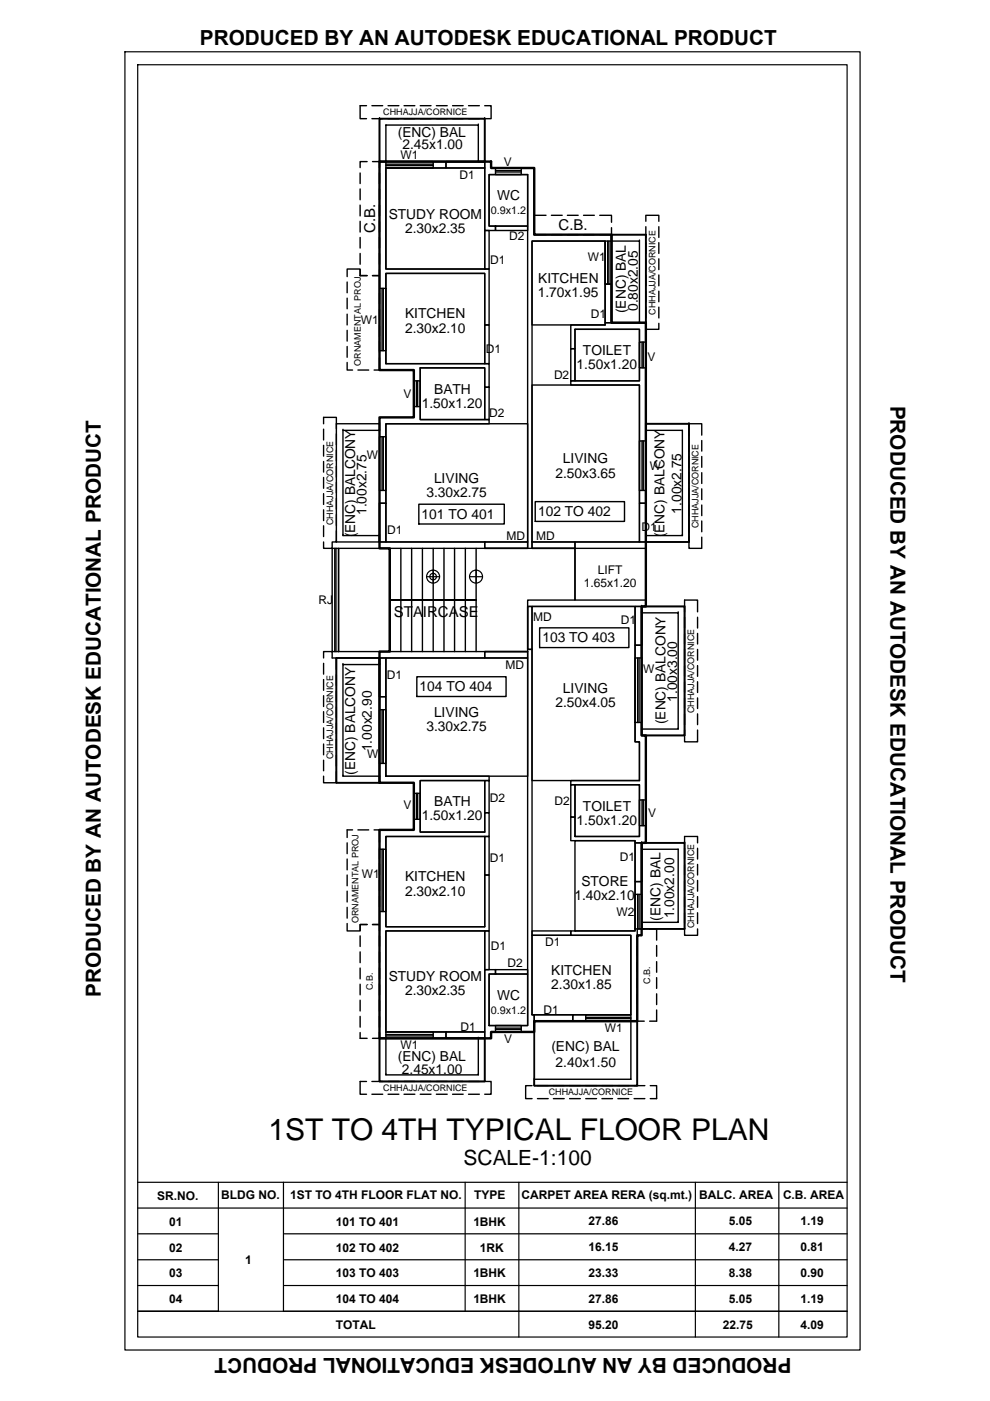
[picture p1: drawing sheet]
<svg xmlns="http://www.w3.org/2000/svg" width="210mm" height="297mm" viewBox="0 0 210 297" stroke-linecap="round" stroke-linejoin="round" font-family="sans-serif">
<!-- layer: DCR_DIMENSION -->
<g fill="none" stroke="#000" stroke-width=".3">
<path d="M80.5 25.2h22.3v9.1h-1.4v-7.8h-19.6v7.8h-1.3zM80.5 25.2h.1M80.5 34.3h.1M81.8 34.3h.1M101.4 26.5h.1M101.4 34.3h.1M102.8 34.3h.1M102.8 25.2h.1M129.7 49.8h7.2v18.6h-1.3v-17.3h-5.9zM129.7 49.8h.1M129.7 51.1h.1M135.6 51.1h.1"/>
<path d="M135.6 68.4h.1M136.9 68.4h.1M71.3 89.8h9.2v1.4h-7.8v22.4h7.8v1.3h-9.2zM72.7 91.2h.1M80.5 91.2h.1M80.5 89.8h.1M136.9 89.8h9.2v25.1h-9.2v-1.3h7.8v-22.4h-7.8zM136.9 89.8h.1M136.9 91.2h.1M146.1 89.8h.1M71.3 114.9h.1M72.7 113.6h.1"/>
<path d="M80.5 114.9h.1M80.5 113.6h.1M88.8 106.9h18.1v4.2h-18.1zM113.5 106.4h18.9v4.1h-18.9zM136.9 113.6h.1M136.9 114.9h.1M144.7 113.6h.1M146.1 114.9h.1M71.3 139.5h9.2v1.4h-7.8v23.7h7.8v1.4h-9.2zM80.5 139.5h.1M82.7 127.2h18.3zM114.4 133.1h18.9v4.2h-18.9z"/>
<path d="M136 128.6h9.1v27.3h-9.1v-1.3h7.8v-24.7h-7.8zM136 128.6h.1M136 129.9h.1M143.8 129.9h.1M145.1 128.6h.1M72.7 140.9h.1M80.5 140.9h.1M88.4 143.5h18.9v4.2h-18.9zM136 154.6h.1M136 155.9h.1M143.8 154.6h.1M71.3 166h.1"/>
<path d="M72.7 164.6h.1M80.5 166h.1M80.5 164.6h.1M136 178.7h9.1v18.2h-9.1v-1.3h7.8v-15.5h-7.8zM136 178.7h.1M145.1 178.7h.1M136 195.6h.1M136 196.9h.1M136 180.1h.1M143.8 195.6h.1M145.1 196.9h.1M133.8 216.5h.1"/>
<path d="M135.1 216.5h.1M80.5 220.1h1.3v7.8h19.6v-7.8h1.4v9.2h-22.3zM80.5 220.1h.1M81.8 227.9h.1M81.8 220.1h.1M101.4 220.1h.1M101.4 227.9h.1M102.8 229.3h.1M102.8 220.1h.1M113.3 228.8h20.5v-12.3h1.3v13.7h-21.8zM113.3 228.8h.1M113.3 230.2h.1"/>
<path d="M135.1 230.2h.1"/>
</g>
<!-- layer: DCR_WINDOW -->
<g fill="none" stroke="#000" stroke-width=".3">
<path d="M81.8 34.3h10v1.3h-10zM81.8 35.1h10M81.8 34.8h10M105.1 35.6h5.4v1.4h-5.4zM105.1 36.5h5.4M105.1 36.2h5.4M128.3 51.1h1.4v9.2h-1.4zM128.8 51.1v9.2M129.1 51.1v9.2M80.5 61.1h1.3v13.3h-1.3zM81 61.1v13.3M81.3 61.1v13.3"/>
<path d="M135.6 72.5h1.3v5.5h-1.3zM136.1 72.5v5.5M136.4 72.5v5.5M80.5 92.6h1.3v11.4h-1.3zM81 92.6v11.4M81.3 92.6v11.4M87.7 80.7h1.4v5.5h-1.4zM88.3 80.7v5.5M88.5 80.7v5.5M135.6 93.5h1.3v10.5h-1.3zM136.1 93.5v10.5M136.4 93.5v10.5"/>
<path d="M70.4 116.3h1.4v21.8h-1.4zM71 116.3v21.8M71.2 116.3v21.8M134.6 139.5h1.4v13.7h-1.4zM135.2 139.5v13.7M135.5 139.5v13.7M80.5 150.5h1.3v11.4h-1.3zM81 150.5v11.4M81.3 150.5v11.4M87.7 168.2h1.4v5.5h-1.4zM88.3 168.2v5.5M88.5 168.2v5.5"/>
<path d="M135.6 169.6h1.3v5.5h-1.3zM136.1 169.6v5.5M136.4 169.6v5.5M80.5 180.1h1.3v13.2h-1.3zM81 180.1v13.2M81.3 180.1v13.2M134.6 189.6h1.4v7.3h-1.4zM135.2 189.6v7.3M135.5 189.6v7.3M81.8 218.8h10v1.3h-10zM81.8 219.6h10M81.8 219.3h10"/>
<path d="M105.1 217.4h5.4v1.4h-5.4zM105.1 218.2h5.4M105.1 218h5.4M124.2 215.2h9.6v1.3h-9.6zM124.2 216h9.6M124.2 215.7h9.6"/>
</g>
<!-- layer: DCR_DOOR -->
<g fill="none" stroke="#000" stroke-width=".3">
<path d="M94.6 34.3h8.2v1.3h-8.2zM102.8 48.9h.9v8.1h-.9zM105.1 47.9h6.8v1h-6.8zM102.8 68.9h.9v8.2h-.9zM121 73.9h.9v6.8h-.9zM128.3 60.3h1.4v8.1h-1.4zM102.8 82.1h.9v6.9h-.9zM80.5 106.7h1.3v8.2h-1.3zM102.8 114.9h9.1v1.4h-9.1zM112.8 114.9h9.1v1.4h-9.1zM135.6 106.7h1.3v8.2h-1.3zM80.5 139.5h1.3v8.2h-1.3z"/>
<path d="M102.8 138.1h9.1v1.4h-9.1zM111.9 128.6h.9v9.1h-.9zM134.6 128.6h1.4v8.2h-1.4zM102.8 165.5h.9v6.8h-.9zM102.8 177.3h.9v8.2h-.9zM121 166.4h.9v6.8h-.9zM134.6 178.7h1.4v8.2h-1.4zM102.8 197.4h.9v8.2h-.9zM112.8 197.4h8.2v.9h-8.2zM94.6 218.8h8.2v1.3h-8.2zM105.1 205.6h6.8v.9h-6.8zM113.3 215.2h8.1v1.3h-8.1z"/>
</g>
<!-- layer: DCR_LIFT -->
<path d="M121.9 116.3h15v10.9h-15z" fill="none" stroke="#000" stroke-width=".3"/>
<!-- layer: DCR_STAIR -->
<path d="M71.8 116.3h50.1v10.9h-10v10.9h-40.1zM82.7 116.3v21.8M85 116.3v21.8M87.3 116.3v21.8M89.6 116.3v21.8M91.8 116.3v21.8M94.1 116.3v21.8M96.4 116.3v21.8M98.7 116.3v21.8M101 116.3v21.8" fill="none" stroke="#000" stroke-width=".3"/>
<!-- layer: DCR_ROOM -->
<g fill="none" stroke="#000" stroke-width=".3">
<path d="M81.8 35.6h21v21.4h-21zM103.7 37h8.2v10.9h-8.2zM81.8 58h21v19.1h-21zM112.8 51.1h15.5v17.8h-15.5zM89.1 78h13.7v11h-13.7zM121.9 69.8h13.7v10.9h-13.7zM81.8 89.8h30.1v25.1h-30.1zM112.8 81.6h22.8v33.3h-22.8zM81.8 139.5h30.1v25.1h-30.1zM112.8 128.6h21.8v28.7h1v8.2h-22.8zM81.8 177.3h21v19.2h-21zM89.1 165.5h13.7v10.9h-13.7z"/>
<path d="M121.9 166.4h13.7v10.9h-13.7zM121.9 178.2h12.7v19.2h-12.7zM81.8 197.4h21v21.4h-21zM112.8 198.3h21v16.9h-21zM103.7 206.5h8.2v10.9h-8.2z"/>
</g>
<!-- layer: DCR_CFSI -->
<path d="M81.8 35.6h12.8v-1.3h8.2v14.6h2.3v-1h-1.4v-10.9h8.2v79.3h-9.1v-1.4h-22.3v-8.2h1.3v-16.9h21.9v-.8h-14.6v-11h13.7v4.1h.9v-5h-21.9v-19.1h21v10.9h.9v-11.9h-21.9zM112.8 51.1h15.5v9.2h1.4v8.1h-1.4v.5h-7.3v5h.9v-4.1h13.7v10.9h-14.6v.9h14.6v25.1h1.3v8.2h-15v1.4h-9.1zM80.5 139.5h22.3v-1.4h9.1v79.3h-8.2v-10.9h1.4v-.9h-2.3v14.5h-8.2v-1.3h-12.8v-21.4h21.9v-11.9h-.9v11h-21v-19.2h21.9v-5h-.9v4.1h-13.7v-10.9h14.6v-.9h-21.9v-16.9h-1.3zM111.9 128.6h24.1v8.2h-1.4v20.5h1v8.2h-14.6v.9h14.6v10.9h-13.7v-4.1h-.9v5h13.6v.5h1.4v8.2h-1.4v10.5h-13.6v.9h12.8v16.9h-12.4v1.3h-8.1v-1.3h-.5v-77.5h-.9z" fill="none" stroke="#000" stroke-width=".3"/>
<!-- layer: DCR_FSI -->
<path d="M80.5 34.3h23.6v1.3h9.2v14.2h16.4v18.6h7.2v60.2h-.9v27.3h.9v22.8h-.9v19.6h-.9v18.2h-21.8v2.3h-9.2v1.3h-23.6v-44.1h7.2v-10h-7.2v-27.9h2.1v-21.8h-2.1v-27.8h7.2v-10h-7.2z" fill="none" stroke="#000" stroke-width=".51"/>
<!-- layer: DCR_BALCONY -->
<path d="M80.5 25.2h22.3v9.1h-22.3zM129.7 49.8h7.2v18.6h-7.2zM136.9 89.8h9.2v25.1h-9.2zM71.3 139.5h9.2v26.5h-9.2zM136 128.6h9.1v27.3h-9.1zM136 178.7h9.1v18.2h-9.1zM113.3 216.5h21.8v13.7h-21.8zM80.5 220.1h22.3v9.2h-22.3z" fill="none" stroke="#000" stroke-width=".38"/>
<!-- layer: DCR_ARCHPROJ -->
<g fill="none" stroke="#000" stroke-width=".3">
<path d="M76.4 36.7v2.2M77.7 22.4h-1.3v2.8h1.3M77.8 34.3h-1.4v1.2M78.9 25.2h2.2M78.9 22.4h2.2M79 34.3h1.5v1.2M80.5 36.7v2.2M82.3 25.2h2.3M82.3 22.4h2.3M85.7 25.2h2.3M85.7 22.4h2.3M89.1 25.2h2.3"/>
<path d="M89.1 22.4h2.3M92.5 25.2h2.3M92.5 22.4h2.3M96 25.2h2.2M96 22.4h2.2M99.3 25.2h2.3M99.3 22.4h2.3M102.8 22.4h1.3v2.8h-1.3M73.6 59.8v2.3M76.4 58.4v-1.4h-2.8v1.6M76.4 58.4h1.4M76.4 40.1v2.2"/>
<path d="M76.4 43.5v2.3M76.4 46.9v2.3M76.4 50.3v2.3M76.4 53.7v2.3M76.4 57.2v1.2M80.5 57.2v1.2h-1.5h1.5v2.6M80.5 40.1v2.2M80.5 43.5v2.3M80.5 46.9v2.3M80.5 50.3v2.3M80.5 53.7v2.3M113.3 48.3v1.5h2.5"/>
<path d="M115.8 45.6h-2.5v1.5M116.9 45.6h2.3M116.9 49.8h2.3M120.3 45.6h2.3M120.3 49.8h2.3M123.7 45.6h2.3M123.7 49.8h2.3M127.2 45.6h2.5v1.5M129.7 48.3v1.5h-2.5M136.9 46.9v-1.3h2.8v1.3M136.9 48.1v2.2M136.9 51.4v2.3"/>
<path d="M136.9 54.9v2.3M136.9 58.3v2.3M139.7 48.1v2.2M139.7 51.4v2.3M139.7 54.9v2.3M139.7 58.3v2.3M73.6 76.8v1.7h1.1M73.6 63.2v2.3M73.6 66.6v2.3M73.6 70v2.3M73.6 73.5v2.2M75.9 78.5h2.3"/>
<path d="M80.5 75.8v2.7h-1.2M80.5 62.2v2.2M80.5 65.6v2.3M80.5 69v2.3M80.5 72.4v2.3M136.9 68.6v1.2h2.8v-1.2M136.9 61.7v2.3M136.9 65.1v2.3M139.7 61.7v2.3M139.7 65.1v2.3M68.6 89.8v-1.3h2.7v2.4M68.6 91v2.3"/>
<path d="M68.6 94.4v2.3M68.6 97.8v2.3M71.3 92v2.3M71.3 95.4v2.3M71.3 98.9v2.2M146.1 92.3v-2.5h2.7v2.5M146.1 93.4v2.2M146.1 96.8v2.3M148.8 93.4v2.2M148.8 96.8v2.3M68.6 101.2v2.3M68.6 104.7v2.2"/>
<path d="M68.6 108.1v2.3M68.6 111.5v2.3M71.3 112.5v2.4h-.9v1.4h-1.8v-1.4M71.3 102.3v2.2M71.3 105.7v2.3M71.3 109.1v2.3M146.1 113.9v2.4h2.7v-2.4M146.1 100.2v2.3M146.1 103.6v2.3M146.1 107.1v2.2M146.1 110.5v2.2M148.8 100.2v2.3"/>
<path d="M148.8 103.6v2.3M148.8 107.1v2.2M148.8 110.5v2.2M68.6 139.5v-1.4h1.8v1.4h.9v2.4M145.1 129.7v-2.5h2.8v2.5M145.1 130.9v2.3M145.1 134.3v2.2M145.1 137.7v2.3M147.9 130.9v2.3M147.9 134.3v2.2M147.9 137.7v2.3M68.6 140.6v2.3"/>
<path d="M68.6 144.1v2.3M68.6 147.5v2.3M68.6 150.9v2.3M68.6 154.3v2.3M68.6 157.7v2.3M71.3 143.1v2.2M71.3 146.5v2.2M71.3 149.9v2.3M71.3 153.3v2.3M71.3 156.7v2.3M145.1 154.8v2.5h2.8v-2.5M145.1 141.1v2.3"/>
<path d="M145.1 144.5v2.3M145.1 148v2.2M145.1 151.4v2.2M147.9 141.1v2.3M147.9 144.5v2.3M147.9 148v2.2M147.9 151.4v2.2M68.6 161.2v2.2M71.3 163.5v2.5h-2.7v-1.4M71.3 160.1v2.3M73.6 178.7v2.3M74.7 176h-1.1v1.6"/>
<path d="M75.9 176h2.3M79.3 176h1.2v2.6M80.5 179.7v2.3M145.1 178.7v-1.4h2.8v1.4M145.1 179.8v2.3M147.9 179.8v2.3M73.6 195.8v1.6h2.8v-1.4h1.4h-1.4v1.3M73.6 182.1v2.3M73.6 185.5v2.3M73.6 188.9v2.3M73.6 192.4v2.3M76.4 198.4v2.3"/>
<path d="M80.5 193.4v2.6h-1.5h1.5v1.3M80.5 183.1v2.3M80.5 186.6v2.2M80.5 190v2.2M80.5 198.4v2.3M136.6 196.9h-1.5v2.4M137.7 196.9h1.5v2.4M145.1 196.9v1.4h2.8v-1.4M145.1 183.3v2.2M145.1 186.7v2.2M145.1 190.1v2.3M145.1 193.5v2.3"/>
<path d="M147.9 183.3v2.2M147.9 186.7v2.2M147.9 190.1v2.3M147.9 193.5v2.3M76.4 201.8v2.3M76.4 205.2v2.3M76.4 208.7v2.2M76.4 212.1v2.2M76.4 215.5v2.3M76.4 218.9v1.2h1.4M80.5 218.9v1.2h-1.5M80.5 201.8v2.3"/>
<path d="M80.5 205.2v2.3M80.5 208.7v2.2M80.5 212.1v2.2M80.5 215.5v2.3M135.1 214.1v2.4h1.5M135.1 200.5v2.2M135.1 203.9v2.2M135.1 207.3v2.3M135.1 210.7v2.3M139.2 200.5v2.2M139.2 203.9v2.2M139.2 207.3v2.3"/>
<path d="M139.2 210.7v2.3M139.2 214.1v2.4h-1.5M77.7 229.3h-1.3v2.7h1.3M78.9 232h2.2M78.9 229.3h2.2M82.3 232h2.3M82.3 229.3h2.3M85.7 232h2.3M85.7 229.3h2.3M89.1 232h2.3M89.1 229.3h2.3M92.5 232h2.3"/>
<path d="M92.5 229.3h2.3M96 232h2.2M96 229.3h2.2M99.3 232h2.3M99.3 229.3h2.3M102.8 229.3h1.3v2.7h-1.3M112.8 230.2h-1.4v2.7h1.4M113.9 230.2h2.3M113.9 232.9h2.3M117.3 230.2h2.3M117.3 232.9h2.3M120.8 230.2h2.2"/>
<path d="M120.8 232.9h2.2M124.2 230.2h2.3M124.2 232.9h2.3M127.6 230.2h2.3M127.6 232.9h2.3M131 230.2h2.3M131 232.9h2.3M134.4 230.2h2.3M134.4 232.9h2.3M137.9 230.2h1.3v2.7h-1.3"/>
</g>
<!-- layer: _Floor -->
<g fill="none" stroke="#000" stroke-width=".25">
<path d="M90.5 122.3h2.7M91.8 120.9v2.7"/>
<circle cx="91.8" cy="122.3" r="1.38"/>
<circle cx="91.8" cy="122.3" r=".7"/>
</g>
<!-- layer: _ResiFSI -->
<g fill="none" stroke="#000" stroke-width=".25">
<path d="M99.6 122.3h2.7M101 120.9v2.7"/>
<circle cx="100.9" cy="122.3" r="1.38"/>
</g>
<!-- layer: BORD -->
<g fill="none" stroke="#000" stroke-width=".25">
<path d="M26.5 11h155.9v275.2h-155.9zM29.2 13.7h150.4v269.8h-150.4zM29.2 256.1h150.4M29.2 250.7h150.4M46.3 250.7v27.3h-17.1h150.4h-119.5v-27.3M98.6 250.7v27.3M110 250.7v32.8M147.4 250.7v32.8M165.1 250.7v32.8M29.2 261.6h17.1M29.2 267.1h17.1M29.2 272.6h17.1"/>
<path d="M60.1 261.6h119.5M60.1 267.1h119.5M60.1 272.6h119.5"/>
</g>
<text font-size="6.3" x="56.9" y="241.7">1ST TO 4TH TYPICAL FLOOR PLAN</text>
<g font-size="4.4">
<text x="42.4" y="9.5">PRODUCED BY AN AUTODESK EDUCATIONAL PRODUCT</text>
<text x="188.8" y="86" transform="rotate(90 188.8 86)">PRODUCED BY AN AUTODESK EDUCATIONAL PRODUCT</text>
<text x="21.4" y="211.4" transform="rotate(-90 21.4 211.4)">PRODUCED BY AN AUTODESK EDUCATIONAL PRODUCT</text>
<text x="98.3" y="246.9">SCALE-1:100</text>
<text x="167.8" y="287.9" transform="rotate(180 167.8 287.9)">PRODUCED BY AN AUTODESK EDUCATIONAL PRODUCT</text>
</g>
<g font-size="3.2">
<text x="79.5" y="49.4" transform="rotate(-90 79.5 49.4)">C.B.</text>
<text x="118.4" y="48.9">C.B.</text>
<text x="83.5" y="130.9">STAIRCASE</text>
</g>
<g font-size="2.9">
<text x="84.4" y="29.1">(ENC) BAL</text>
<text x="85.3" y="31.6">2.45x1.00</text>
<text x="82.4" y="46.3">STUDY ROOM</text>
<text x="105.4" y="42.4">WC</text>
<text x="85.9" y="49.3">2.30x2.35</text>
<text x="114.1" y="60">KITCHEN</text>
<text x="114" y="63">1.70x1.95</text>
<text x="135.2" y="66" transform="rotate(-90 135.2 66)">0.80x2.05</text>
<text x="85.9" y="70.5">2.30x2.10</text>
<text x="85.9" y="67.5">KITCHEN</text>
<text x="132.7" y="66.4" transform="rotate(-90 132.7 66.4)">(ENC) BAL</text>
<text x="123.6" y="75.2">TOILET</text>
<text x="92.1" y="83.5">BATH</text>
<text x="122.2" y="78.2">1.50x1.20</text>
<text x="89.4" y="86.5">1.50x1.20</text>
<text x="117.8" y="101.3">2.50x3.65</text>
<text x="119.4" y="98.2">LIVING</text>
<text x="90.4" y="105.3">3.30x2.75</text>
<text x="92" y="102.3">LIVING</text>
<text x="75.3" y="113.9" transform="rotate(-90 75.3 113.9)">(ENC) BALCONY</text>
<text x="77.7" y="109.2" transform="rotate(-90 77.7 109.2)">1.00x2.75</text>
<text x="89.4" y="110">101 TO 401</text>
<text x="114.1" y="109.4">102 TO 402</text>
<text x="140.9" y="113.9" transform="rotate(-90 140.9 113.9)">(ENC) BALCONY</text>
<text x="144.5" y="108.9" transform="rotate(-90 144.5 108.9)">1.00x2.75</text>
<text x="115" y="136.2">103 TO 403</text>
<text x="89" y="146.5">104 TO 404</text>
<text x="119.4" y="147">LIVING</text>
<text x="143.6" y="148.8" transform="rotate(-90 143.6 148.8)">1.00x3.00</text>
<text x="90.4" y="155">3.30x2.75</text>
<text x="92" y="152">LIVING</text>
<text x="117.8" y="150">2.50x4.05</text>
<text x="141.1" y="153.6" transform="rotate(-90 141.1 153.6)">(ENC) BALCONY</text>
<text x="78.9" y="159.3" transform="rotate(-90 78.9 159.3)">1.00x2.90</text>
<text x="75.3" y="164.3" transform="rotate(-90 75.3 164.3)">(ENC) BALCONY</text>
<text x="89.4" y="173.9">1.50x1.20</text>
<text x="92.1" y="171">BATH</text>
<text x="123.6" y="171.8">TOILET</text>
<text x="122.2" y="174.9">1.50x1.20</text>
<text x="85.9" y="189.9">2.30x2.10</text>
<text x="85.9" y="186.9">KITCHEN</text>
<text x="121.8" y="190.8">1.40x2.10</text>
<text x="123.3" y="187.8">STORE</text>
<text x="140.1" y="195.2" transform="rotate(-90 140.1 195.2)">(ENC) BAL</text>
<text x="142.9" y="194.7" transform="rotate(-90 142.9 194.7)">1.00x2.00</text>
<text x="82.4" y="208">STUDY ROOM</text>
<text x="116.9" y="209.7">2.30x1.85</text>
<text x="116.9" y="206.7">KITCHEN</text>
<text x="85.9" y="211">2.30x2.35</text>
<text x="105.4" y="211.9">WC</text>
<text x="84.4" y="224.8">(ENC) BAL</text>
<text x="85.2" y="227.6">2.45x1.00</text>
<text x="116.9" y="222.7">(ENC) BAL</text>
<text x="117.8" y="226.3">2.40x1.50</text>
</g>
<g font-size="2.5">
<text x="84.9" y="33.8">W1</text>
<text x="106.8" y="35.2">V</text>
<text x="97.4" y="38">D1</text>
<text x="108" y="50.9">D2</text>
<text x="104" y="56">D1</text>
<text x="124.7" y="55.3">W1</text>
<text x="76.5" y="68.7">W1</text>
<text x="125.3" y="67.3">D1</text>
<text x="103" y="74.8">D1</text>
<text x="137.3" y="76.6">V</text>
<text x="117.5" y="80.4">D2</text>
<text x="85.5" y="84.3">V</text>
<text x="103.7" y="88.3">D2</text>
<text x="77.8" y="97.3">W</text>
<text x="137.8" y="99.7">W</text>
<text x="82.1" y="113.2">D1</text>
<text x="136" y="112.7">D1</text>
<text x="107.4" y="114.6">MD</text>
<text x="113.7" y="114.6">MD</text>
<text x="123.8" y="124.4">1.65x1.20</text>
<text x="126.7" y="121.8">LIFT</text>
<text x="67.5" y="128">RJ</text>
<text x="113.1" y="131.7">MD</text>
<text x="131.6" y="132.2">D1</text>
<text x="107.2" y="141.8">MD</text>
<text x="136.3" y="142.7">W</text>
<text x="82" y="144">D1</text>
<text x="77.9" y="160.8">W</text>
<text x="85.6" y="171.5">V</text>
<text x="103.8" y="170.1">D2</text>
<text x="117.5" y="170.7">D2</text>
<text x="137.4" y="173.2">V</text>
<text x="103.9" y="182.8">D1</text>
<text x="131.4" y="182.6">D1</text>
<text x="76.7" y="186.2">W1</text>
<text x="130.7" y="194.2">W2</text>
<text x="104" y="201.5">D1</text>
<text x="115.6" y="200.5">D1</text>
<text x="107.6" y="205">D2</text>
<text x="115.2" y="214.9">D1</text>
<text x="97.6" y="218.6">D1</text>
<text x="106.9" y="221.1">V</text>
<text x="128.3" y="218.8">W1</text>
<text x="84.9" y="222.5">W1</text>
<text x="33.3" y="254.4">SR.NO.</text>
<text x="46.9" y="254.2">BLDG NO.</text>
<text x="61.5" y="254.2">1ST TO 4TH FLOOR FLAT NO.</text>
<text x="100.5" y="254.2">TYPE</text>
<text x="110.6" y="254.2">CARPET AREA RERA (sq.mt.)</text>
<text x="148.2" y="254.2">BALC. AREA</text>
<text x="166" y="254.2">C.B. AREA</text>
<text x="35.9" y="259.9">01</text>
<text x="71.2" y="259.9">101 TO 401</text>
<text x="100.4" y="259.9">1BHK</text>
<text x="124.8" y="259.8">27.86</text>
<text x="154.5" y="259.8">5.05</text>
<text x="169.7" y="259.8">1.19</text>
<text x="35.9" y="265.4">02</text>
<text x="52" y="267.9">1</text>
<text x="71.2" y="265.4">102 TO 402</text>
<text x="101.8" y="265.4">1RK</text>
<text x="124.8" y="265.3">16.15</text>
<text x="154.5" y="265.3">4.27</text>
<text x="169.7" y="265.3">0.81</text>
<text x="35.9" y="270.8">03</text>
<text x="71.2" y="270.8">103 TO 403</text>
<text x="100.4" y="270.8">1BHK</text>
<text x="124.8" y="270.8">23.33</text>
<text x="154.5" y="270.8">8.38</text>
<text x="169.7" y="270.8">0.90</text>
<text x="35.9" y="276.3">04</text>
<text x="71.2" y="281.8">TOTAL</text>
<text x="71.2" y="276.3">104 TO 404</text>
<text x="100.4" y="276.3">1BHK</text>
<text x="124.8" y="276.2">27.86</text>
<text x="124.8" y="281.7">95.20</text>
<text x="153.2" y="281.7">22.75</text>
<text x="154.5" y="276.2">5.05</text>
<text x="169.7" y="281.7">4.09</text>
<text x="169.7" y="276.2">1.19</text>
</g>
<g font-size="2.3">
<text x="104" y="45.4">0.9x1.2</text>
<text x="104" y="214.9">0.9x1.2</text>
</g>
<g font-size="1.9">
<text x="81.3" y="24.5">CHHAJJA/CORNICE</text>
<text x="139" y="66.7" transform="rotate(-90 139 66.7)">CHHAJJA/CORNICE</text>
<text x="76.5" y="77.5" transform="rotate(-90 76.5 77.5)">ORNAMENTAL PROJ</text>
<text x="70.6" y="111.4" transform="rotate(-90 70.6 111.4)">CHHAJJA/CORNICE</text>
<text x="148.1" y="112" transform="rotate(-90 148.1 112)">CHHAJJA/CORNICE</text>
<text x="147.2" y="151.2" transform="rotate(-90 147.2 151.2)">CHHAJJA/CORNICE</text>
<text x="70.6" y="161" transform="rotate(-90 70.6 161)">CHHAJJA/CORNICE</text>
<text x="76" y="195.7" transform="rotate(-90 76 195.7)">ORNAMENTAL PROJ</text>
<text x="147.2" y="196.8" transform="rotate(-90 147.2 196.8)">CHHAJJA/CORNICE</text>
<text x="79.1" y="209.9" transform="rotate(-90 79.1 209.9)">C.B.</text>
<text x="137.9" y="208.5" transform="rotate(-90 137.9 208.5)">C.B.</text>
<text x="81.3" y="231.3">CHHAJJA/CORNICE</text>
<text x="116.4" y="232.3">CHHAJJA/CORNICE</text>
</g>
</svg>
